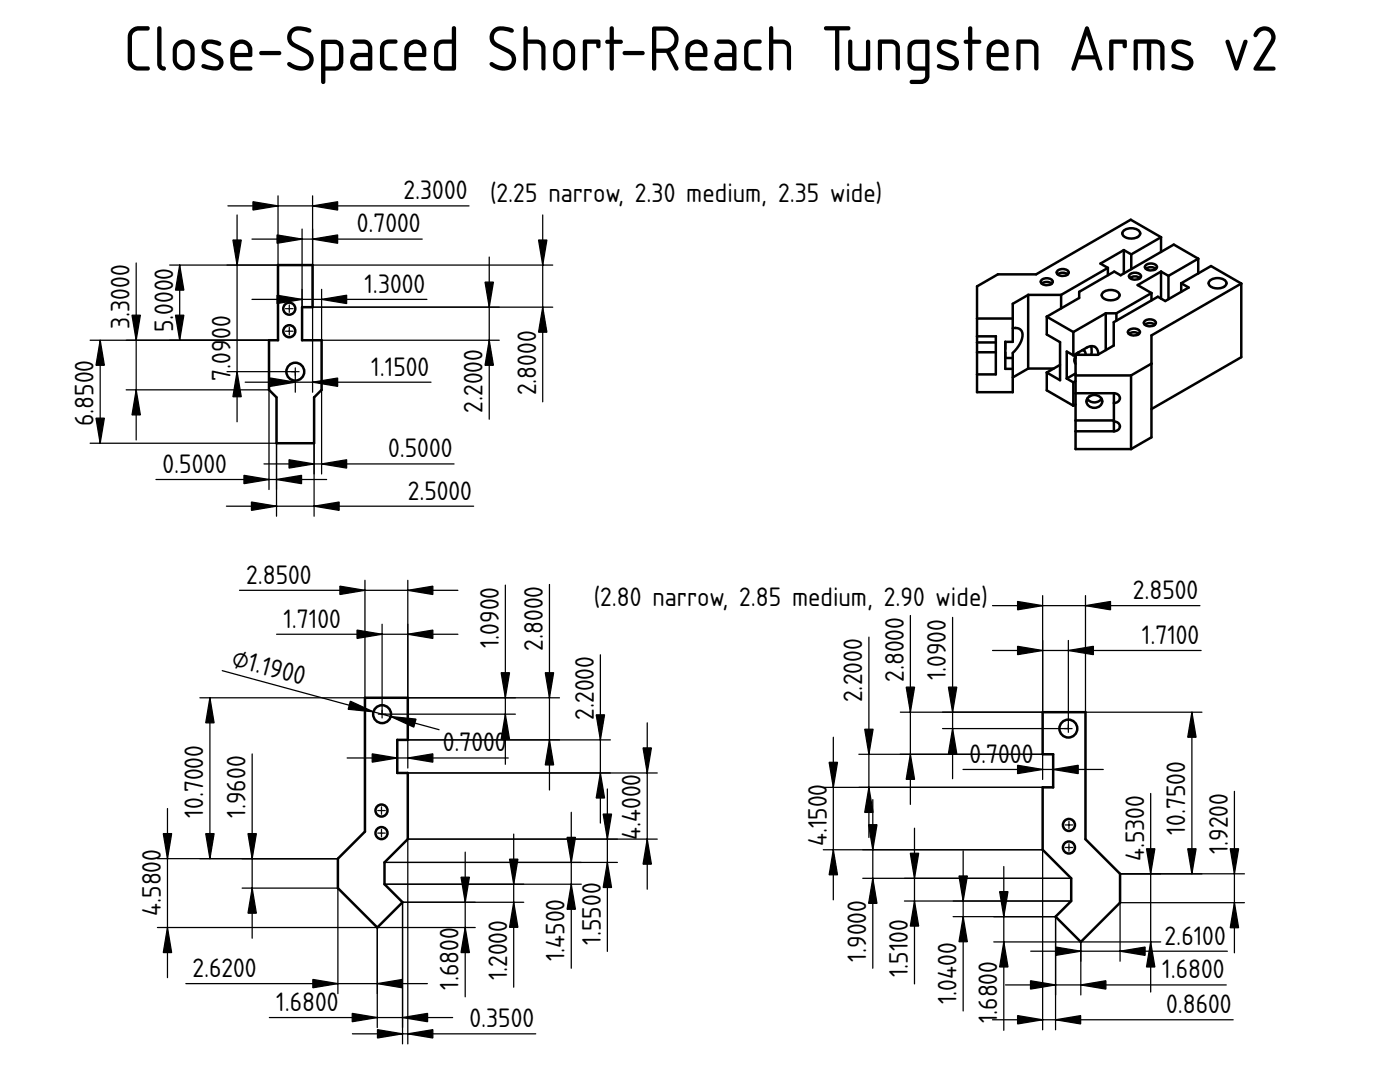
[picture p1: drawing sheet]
<svg xmlns="http://www.w3.org/2000/svg" width="279mm" height="216mm" viewBox="0 0 279 216" stroke-linecap="round" stroke-linejoin="round" font-family="sans-serif">
<path d="M221.4 66.7h.1" fill="none" stroke="#000" stroke-width=".2"/>
<g fill="#fff">
<path d="M229.8 66.9l17.9-10.3v14.7l-17.9 10.3z" fill-rule="evenodd"/>
<path d="M214.7 70.8h4.4l3.2-1.9v-4.6l8.8-5.1 1.5 .9 4.6-2.7-1.5-.9 6-3.4 6 3.5-17.9 10.3v5.7l-4.1 2.3h-11z" fill-rule="evenodd"/>
</g>
<path d="M221.4 66.7h.1" fill="none" stroke="#000" stroke-width=".2"/>
<g fill="#fff">
<path d="M195 57.1l4.1-2.4h7.7l18.9-10.9 6 3.5-5.9 3.5-1.5-.9-4.7 2.7 1.5 .9-9.3 5.3h-6.6l-3.1 1.8v3h-7.1z" fill-rule="evenodd"/>
<path d="M208.9 63.2l6.5-3.7v-1.3l7-4 1.2 .7 10.7-6.1 4.8 2.8-5.9 3.4-1.5-.8-4.7 2.7 2.8 1.6-7 4h-2.1l-6.5 3.8z" fill-rule="evenodd"/>
<path d="M214.7 74.9h11v14.7h-11v-3.5h7.6a1 1 0 0 0 1.2-1 1 1 0 0 0-1.2-1v-3.7a1 1 0 0 0 1.2-1 1 1 0 0 0-1.2-.9h-7.6z" fill-rule="evenodd"/>
<path d="M205.2 58.8h6.6v2.7l-2.9 1.7v3.5l2.7 1.6v4.5l-1.3 .7h-5.1z" fill-rule="evenodd"/>
<path d="M195 63.6h7.1v4.6h-1.5v5.4h1.5v4.7h-7.1v-3.6h3.7v-7.6h-3.7z" fill-rule="evenodd"/>
<path d="M225.7 74.9l4.1-2.3v14.7l-4.1 2.3z" fill-rule="evenodd"/>
<path d="M208.9 63.2l5.3 3.1v4.6l-1.3-.8v5.4l1.3 .8v4.7l-5.3-3.1v-3.6l2.7 1.6v-7.6l-2.7-1.6z" fill-rule="evenodd"/>
<path d="M214.7 78.5h7.6v5.4h-7.6z" fill-rule="evenodd"/>
<path d="M202.1 60.6l3.1-1.8v14.7l-3.1 1.8v-4.9a5 5 0 0 0 1.9-4.1 1.49 1.49 0 0 0-1.9-.8z" fill-rule="evenodd"/>
<path d="M214.2 66.3l6.5-3.8v7.4l-1.5 .8a1.42 1.42 0 0 0-.7-1.5 1.42 1.42 0 0 0-1.6 .2l-2.7 1.5z" fill-rule="evenodd"/>
<path d="M233.2 55l5.9-3.4v3l-3.4 1.9v1.7l-2.5 1.5z" fill-rule="evenodd"/>
<path d="M211.8 58.8l9.3-5.3v1.4l-5.7 3.3v1.3l-3.6 2z" fill-rule="evenodd"/>
<path d="M225.8 50.8l5.9-3.5v3l-5.9 3.4z" fill-rule="evenodd"/>
<path d="M214.7 83.9h7.6v2.2h-7.6z" fill-rule="evenodd"/>
<path d="M195 70.3h3.7v4.4h-3.7z" fill-rule="evenodd"/>
<path d="M227 56.9l4.7-2.7v5.4l-.6-.4-1.3 .7v-1.4z" fill-rule="evenodd"/>
<path d="M219.6 52.6l4.7-2.7v4.7l-.7 .3-1.2-.7-1.3 .7v-1.4z" fill-rule="evenodd"/>
<path d="M220.7 62.5h2.1v1.5l-.5 .3v4.6l-1.6 1z" fill-rule="evenodd"/>
</g>
<path d="M221.4 66.7h.1" fill="none" stroke="#000" stroke-width=".2"/>
<g fill="#fff">
<path d="M235.7 56.5l1.5 .9-1.5 .8z"/>
<path d="M217.4 79.1l.2-.1z"/>
<path d="M202.1 65.5a1.48 1.48 0 0 1 1.7 .4 1.48 1.48 0 0 1 .2 1.7l-.7 1.4-1.2 1.4v1h-1.5v-3.2h1.5z" fill-rule="evenodd"/>
<path d="M222.8 62.5l7-4v1.4l-7 4.1z" fill-rule="evenodd"/>
<path d="M231.7 54.2l1.5 .8v4.7l-.6 .4-.9-.5z" fill-rule="evenodd"/>
<path d="M212.9 70.1l1.3 .8 .9-.5-.4 .4-.1 .4a1.43 1.43 0 0 0 .1 1.4v1.9l-1.8 1z" fill-rule="evenodd"/>
<path d="M195 68.3h3.7v2h-3.7z" fill-rule="evenodd"/>
<path d="M217.2 79.2a1.65 1.65 0 0 1 2.8 .9 1.58 1.58 0 0 1-1.7 1.3 1.58 1.58 0 0 1-1.5-1.5z" fill-rule="evenodd"/>
<path d="M241.6 55.9a2.51 2.51 0 0 1 3.1 .3 1.06 1.06 0 0 1-1.2 1.3h-.4a1.68 1.68 0 0 1-1.9-1z" fill-rule="evenodd"/>
<path d="M224.3 46a2.51 2.51 0 0 1 3.2 .2 1.06 1.06 0 0 1-1.2 1.4h-.4a1.68 1.68 0 0 1-1.9-1z" fill-rule="evenodd"/>
<path d="M220.2 58.3a2.51 2.51 0 0 1 3.1 .3 1.06 1.06 0 0 1-1.1 1.3h-.4a1.68 1.68 0 0 1-1.9-1z" fill-rule="evenodd"/>
<path d="M224.3 49.9l1.5 .9v2.9l-1.5 .9z" fill-rule="evenodd"/>
<path d="M195 67.1h3.7v1.2h-3.7z" fill-rule="evenodd"/>
<path d="M208.9 74.3l2.7-1.5v3.1z" fill-rule="evenodd"/>
<path d="M217 79.6a1.74 1.74 0 0 0 2.8 0 1.3 1.3 0 0 1-.1 1.3 1.3 1.3 0 0 1-1.3 .5 1.3 1.3 0 0 1-1.3-.5 1.3 1.3 0 0 1-.1-1.3z" fill-rule="evenodd"/>
<path d="M200.6 71.4h1.5v2.2h-1.5z" fill-rule="evenodd"/>
<path d="M217.2 79.2a1.77 1.77 0 0 1 2.6 .4 1.74 1.74 0 0 1-2.8 0z" fill-rule="evenodd"/>
<path d="M207.8 55.9a1.49 1.49 0 0 1 2.3 .3 1.37 1.37 0 0 1-2.4 0z" fill-rule="evenodd"/>
<path d="M225.4 54.8a1.49 1.49 0 0 1 2.3 .3 1.37 1.37 0 0 1-2.4 0z" fill-rule="evenodd"/>
<path d="M225.2 66a1.49 1.49 0 0 1 2.3 .3 1.37 1.37 0 0 1-2.4 0z" fill-rule="evenodd"/>
<path d="M228.4 64.1a1.49 1.49 0 0 1 2.3 .3 1.37 1.37 0 0 1-2.4 0z" fill-rule="evenodd"/>
<path d="M211 54.1a1.49 1.49 0 0 1 2.3 .3 1.37 1.37 0 0 1-2.4 0z" fill-rule="evenodd"/>
<path d="M228.6 53a1.49 1.49 0 0 1 2.3 .3 1.37 1.37 0 0 1-2.4 0z" fill-rule="evenodd"/>
<path d="M216 69.9l1.7-.8 .2 .6-.1 1.1h-1.1l-.2-.7z" fill-rule="evenodd"/>
<path d="M214.2 76.3l.5-.3v4.7l-.5 .3z" fill-rule="evenodd"/>
<path d="M217.7 69.1a1.27 1.27 0 0 1 1.4 1.7h-1.3l.1-1.1z" fill-rule="evenodd"/>
<path d="M222.3 78.5a1 1 0 0 1 1.2 .9 1 1 0 0 1-1.2 1z" fill-rule="evenodd"/>
<path d="M222.3 84.1a1 1 0 0 1 1.2 1 1 1 0 0 1-1.2 1z" fill-rule="evenodd"/>
<path d="M225.4 54.8a1.49 1.49 0 0 1 2.3 .3l-.2 .4a1.75 1.75 0 0 0-2 0l-.2-.4z" fill-rule="evenodd"/>
<path d="M211 54.1a1.49 1.49 0 0 1 2.3 .3l-.2 .3a1.75 1.75 0 0 0-2 0l-.2-.3z" fill-rule="evenodd"/>
<path d="M225.2 66a1.49 1.49 0 0 1 2.3 .3l-.2 .3a1.75 1.75 0 0 0-2 0l-.2-.3z" fill-rule="evenodd"/>
<path d="M228.4 64.1a1.49 1.49 0 0 1 2.3 .3l-.2 .4a1.75 1.75 0 0 0-2 0l-.2-.4z" fill-rule="evenodd"/>
<path d="M228.6 53a1.49 1.49 0 0 1 2.3 .3l-.2 .3a1.75 1.75 0 0 0-2 0l-.2-.3z" fill-rule="evenodd"/>
<path d="M207.8 55.9a1.49 1.49 0 0 1 2.3 .3l-.2 .4a1.75 1.75 0 0 0-2 0l-.2-.4z" fill-rule="evenodd"/>
<path d="M212.9 75.5l1.8-1v1.5l-.5 .3z" fill-rule="evenodd"/>
<path d="M215.3 70.3l.9-.4 .4 .4 .1 .5h-1.6z" fill-rule="evenodd"/>
<path d="M207.9 56.6a1.75 1.75 0 0 1 2 0 1.72 1.72 0 0 1-2 0z" fill-rule="evenodd"/>
<path d="M228.5 64.8a1.75 1.75 0 0 1 2 0 1.72 1.72 0 0 1-2 0z" fill-rule="evenodd"/>
<path d="M225.3 66.6a1.75 1.75 0 0 1 2 0 1.72 1.72 0 0 1-2 0z" fill-rule="evenodd"/>
<path d="M225.5 55.5a1.75 1.75 0 0 1 2 0 1.72 1.72 0 0 1-2 0z" fill-rule="evenodd"/>
<path d="M228.7 53.6a1.75 1.75 0 0 1 2 0 1.72 1.72 0 0 1-2 0z" fill-rule="evenodd"/>
<path d="M211.1 54.7a1.75 1.75 0 0 1 2 0 1.72 1.72 0 0 1-2 0z" fill-rule="evenodd"/>
<path d="M214.5 71.6l.2-.1v1.1l-.2-.4z" fill-rule="evenodd"/>
<path d="M215.1 70.4l.2-.1a.46 .46 0 0 1-.5 .5z" fill-rule="evenodd"/>
<path d="M214.5 71.3l.2 .2-.2 .1z" fill-rule="evenodd"/>
<path d="M214.7 71.1v.3l-.2-.1z" fill-rule="evenodd"/>
</g>
<g fill="none" stroke="#000" stroke-width=".5">
<path d="M205.2 58.8h6.6M205.2 58.8l-3.1 1.8v7.6h-1.5v5.4h1.5M205.2 58.8v14.7M207.8 55.9a1.49 1.49 0 0 1 2.3 .3 1.38 1.38 0 0 1-2.4 0zM207.9 56.6a1.75 1.75 0 0 1 2 0M211 54.1a1.49 1.49 0 0 1 2.3 .3 1.38 1.38 0 0 1-2.4 0zM211.1 54.7a1.75 1.75 0 0 1 2 0M211.8 58.8v2.7M220.2 58.3a2.51 2.51 0 0 1 3.1 .3 1.06 1.06 0 0 1-1.1 1.3h-.4a1.68 1.68 0 0 1-1.9-1zM221.1 53.5l-9.3 5.3M221.1 53.5v1.4M224.3 49.9l1.5 .9"/>
<path d="M224.3 49.9l-4.7 2.7 1.5 .9M224.3 49.9v4.7M224.3 46a2.51 2.51 0 0 1 3.2 .2 1.06 1.06 0 0 1-1.2 1.4h-.4a1.68 1.68 0 0 1-1.9-1zM225.4 54.8a1.49 1.49 0 0 1 2.3 .3 1.38 1.38 0 0 1-2.4 0zM225.5 55.5a1.75 1.75 0 0 1 2 0M225.8 50.8v2.9M228.6 53a1.49 1.49 0 0 1 2.3 .3 1.38 1.38 0 0 1-2.4 0zM228.7 53.6a1.75 1.75 0 0 1 2 0M229.8 58.5v1.4M229.8 58.5l-7 4M231.7 47.3l-6-3.5-18.9 10.9h-7.7l-4.1 2.4v21.2h7.1v-7.9a5 5 0 0 0 1.9-4.1 1.49 1.49 0 0 0-1.9-.8M231.7 47.3v3"/>
<path d="M231.7 54.2v5.4M231.7 47.3l-5.9 3.5M231.7 54.2l1.5 .8M231.7 54.2l-4.7 2.7 2.8 1.6M233.2 55v4.7M235.7 56.5l6-3.4 6 3.5M235.7 56.5l1.5 .9-4.6 2.7-1.5-.9-8.8 5.1v4.6l-3.2 1.9h-4.4v18.8h11M235.7 56.5v1.7M239.1 51.6l-4.8-2.8-10.7 6.1-1.2-.7-7 4v1.3l-6.5 3.7M239.1 51.6l-5.9 3.4M239.1 51.6v3M241.6 55.9a2.51 2.51 0 0 1 3.1 .3 1.06 1.06 0 0 1-1.2 1.3h-.4a1.68 1.68 0 0 1-1.9-1z"/>
<path d="M247.7 56.6v14.7l-17.9 10.3M247.7 56.6l-17.9 10.3v20.4l-4.1 2.3M195 63.6h7.1M195 67.1h3.7v7.6h-3.7M195 68.3h3.7M195 70.3h3.7M200.6 71.4h1.5M205.2 73.5l-3.1 1.8M205.2 73.5h5.1M208.9 74.3v3.6l5.3 3.1M208.9 63.2l5.3 3.1M208.9 63.2v3.5l2.7 1.6v7.6l-2.7-1.6"/>
<path d="M211.6 72.8l-2.7 1.5M212.9 75.5l1.3 .8M214.2 66.3v4.6M214.2 76.3v4.7M214.2 70.9l-1.3-.8v5.4M214.5 71.3l.2 .1M214.7 71.5l-.2 .1M214.7 71.1l-.3 .9 .3 .6M214.7 74.9h11M214.7 78.5h7.6M214.7 76l-.5 .3M214.7 74.5l-1.8 1"/>
<path d="M215.1 70.4l-.3 .4M215.3 70.3l-.2 .5M216 69.9l.5 .2 .2 .7M217 79.6a1.74 1.74 0 0 0 2.8 0M217.1 79.3a1.65 1.65 0 0 1 1.7-.5 1.65 1.65 0 0 1 1.2 1.3 1.61 1.61 0 0 1-1.6 1.3 1.61 1.61 0 0 1-1.6-1.3zM217.6 79l-.2 .1M217.7 69.1l.2 .6-.1 1.1M219.2 70.7a1.42 1.42 0 0 0-.7-1.5 1.42 1.42 0 0 0-1.6 .2l-2.7 1.5M220.7 62.5h2.1M220.7 62.5l-6.5 3.8M220.7 62.5v7.4M222.3 78.5a1 1 0 0 1 1.2 .9 1 1 0 0 1-1.2 1"/>
<path d="M222.3 78.5v7.6M222.8 62.5v1.5M225.2 66a1.49 1.49 0 0 1 2.3 .3 1.38 1.38 0 0 1-2.4 0zM225.3 66.6a1.75 1.75 0 0 1 2 0M225.7 74.9v14.7M228.4 64.1a1.49 1.49 0 0 1 2.3 .3 1.38 1.38 0 0 1-2.4 0zM228.5 64.8a1.75 1.75 0 0 1 2 0M229.8 72.6l-4.1 2.3M214.7 86.1h7.6M214.7 83.9h7.6M214.7 80.7l-.5 .3M222.3 84.1a1 1 0 0 1 1.2 1 1 1 0 0 1-1.2 1"/>
</g>
<path d="M72.8 139.2h8.6v8.4h-2.1v6.6h2.1v13.2l-4.7 4.7v4.3l3.6 3.6-5 5.1-7.9-7.9v-5.9l5.4-5.4z" fill-rule="evenodd" fill="#fff"/>
<path d="M74.4 162.2h.1" fill="none" stroke="#000" stroke-width=".2"/>
<g fill="#fff">
<circle cx="76.3" cy="142.5" r="1.79"/>
<circle cx="76.1" cy="166.2" r="1.2"/>
<circle cx="76.1" cy="161.7" r="1.2"/>
</g>
<g fill="none" stroke="#000" stroke-width=".5">
<path d="M72.8 139.2h8.6v8.4h-2.1v6.6h2.1v13.2l-4.7 4.7v4.3l3.6 3.6-5 5.1-7.9-7.9v-5.9l5.4-5.4z"/>
<circle cx="76.3" cy="142.5" r="1.79"/>
<circle cx="76.1" cy="161.7" r="1.2"/>
<circle cx="76.1" cy="166.2" r="1.2"/>
</g>
<g fill="#000" stroke="#080808" stroke-width=".25">
<path d="M76.3 141.8v1.5zM75.5 142.5h1.5z" fill-rule="evenodd"/>
<path d="M76.1 165.5v1.5zM75.4 166.2h1.5z" fill-rule="evenodd"/>
<path d="M76.1 161v1.5zM75.4 161.7h1.5z" fill-rule="evenodd"/>
</g>
<path d="M74.4 162.2h.1" fill="none" stroke="#000" stroke-width=".2"/>
<g fill="none" stroke="#000" stroke-width=".25">
<path d="M47.8 117.8h43.6M72.8 115.8v23.4h-32.9M81.4 115.8v23.4h30.3M100.9 116.8v35.7M109.7 116.6v41M41.9 139.2v32.1M44.4 133.8l43.2 11.8M55.2 126.6h36.2M76.3 124.6v17.9h26.6M119.8 130.7v33.5M50.3 150.4v36.8M69.3 151.2h32.1"/>
<path d="M79.3 149.2v5h51.9M79.3 147.6h42.5M81.4 147.6v5.6M121.2 157.4v32.4M129.2 144.2v33.2M31.4 171.3h36M33.4 161.3v33.8M48.3 177.2h19.1v21.1M76.7 172.1h46.5M76.7 176.4h39.3M92.8 170v28.9M102.5 166.4v30.6"/>
<path d="M114 162.1v31.1M131.2 167.4h-49.8v40.9M31.4 185.1h63.4M37.1 196.3h48.2M75.3 185.1v19.9M104.5 180h-24.2v28.3M53.8 203h36.5M70.3 206.3h36.6"/>
</g>
<g fill="#000" stroke="#000" stroke-width=".25">
<path d="M67.8 117l5 .8-5 .8zM81.4 117.8l5-.8v1.6zM41.9 139.2l.8 5h-1.6zM71.3 125.7l5 .9-5 .8zM81.4 126.6l5-.9v1.7zM100 134.2h1.7l-.8 5zM108.8 134.2h1.7l-.8 5zM69.9 139.9l4.6 2.1-5-.5zM78 143l5 .5-.4 1.6zM74.3 150.4l5 .8-5 .9zM81.4 151.2l5-.8v1.7zM100.9 142.5l.8 5h-1.7z"/>
<path d="M109.7 147.6l.8 5h-1.7zM119 142.6h1.7l-.9 5zM119.8 154.2l.9 5h-1.7zM128.3 149.2h1.7l-.8 5zM32.6 166.3h1.7l-.9 5zM41.1 166.3h1.6l-.8 5zM50.3 177.2l.9 5h-1.7zM49.5 166.3h1.7l-.9 5zM101.7 171.4h1.7l-.9 5zM113.2 167.1h1.6l-.8 5zM114 176.4l.8 5h-1.6zM120.4 162.4h1.6l-.8 5z"/>
<path d="M121.2 172.1l.8 5h-1.6zM129.2 167.4l.8 5h-1.7zM33.4 185.1l.9 5h-1.7zM62.4 195.4l5 .9-5 .8zM75.3 196.3l5-.9v1.7zM92 175h1.7l-.9 5zM92.8 185.1l.9 5h-1.7zM102.5 180l.9 5h-1.7zM70.3 202.2l5 .8-5 .9zM80.3 203l5-.8v1.7zM75.3 205.5l5 .8-5 .8zM81.4 206.3l5-.8v1.6z"/>
</g>
<path d="M55.5 52.9h6.9v8.4h-2.1v6.6h3.9v9.9l-1.5 1.5v9.1h-7.5v-9.1l-1.5-1.5v-9.9h1.8z" fill-rule="evenodd" fill="#fff"/>
<path d="M58.9 70.7h.1" fill="none" stroke="#000" stroke-width=".2"/>
<g fill="#fff">
<circle cx="58.9" cy="74.2" r="1.79"/>
<circle cx="57.7" cy="61.6" r="1.2"/>
<circle cx="57.7" cy="66.1" r="1.2"/>
</g>
<g fill="none" stroke="#000" stroke-width=".5">
<path d="M55.5 52.9h6.9v8.4h-2.1v6.6h3.9v9.9l-1.5 1.5v9.1h-7.5v-9.1l-1.5-1.5v-9.9h1.8z"/>
<circle cx="57.7" cy="66.1" r="1.2"/>
<circle cx="57.7" cy="61.6" r="1.2"/>
<circle cx="58.9" cy="74.2" r="1.79"/>
</g>
<g fill="#000" stroke="#080808" stroke-width=".25">
<path d="M57.7 65.3v1.5zM57 66.1h1.5z" fill-rule="evenodd"/>
<path d="M57.7 60.8v1.5zM57 61.6h1.5z" fill-rule="evenodd"/>
<path d="M58.9 73.4v1.5zM58.2 74.2h1.5z" fill-rule="evenodd"/>
</g>
<path d="M58.9 70.7h.1" fill="none" stroke="#000" stroke-width=".2"/>
<g fill="none" stroke="#000" stroke-width=".25">
<path d="M55.5 39.1v13.8h-21.6M62.4 39.1v39.2M27.2 52.5v35.3M35.9 52.9v15M45.5 41.1h48.1M47.3 42.9v41.3M50.3 47.7h34M50.3 59.7h34.9M60.3 45.7v22.2M62.4 52.9h47.9M64.2 57.7v10.2h35.4M97.6 51.3v32.4"/>
<path d="M108.3 42.9v37.3M18 67.9h35.7M20 67.9v20.5M25.2 77.8h28.5v19.9M45.3 74.2h13.6v4.1M48.9 76.3h37.1M62.4 61.3h47.9M64.2 77.8v16.8M18 88.4h37.2v14.6M31.1 95.7h34.1M52.7 92.6h37.9M62.7 88.4v14.6"/>
<path d="M45.2 101h49.3"/>
</g>
<g fill="#000" stroke="#000" stroke-width=".25">
<path d="M35.9 52.9l.8 5h-1.7zM46.5 47.9h1.6l-.8 5zM50.5 40.2l5 .9-5 .8zM55.3 46.9l5 .8-5 .8zM55.3 58.9l5 .8-5 .9zM62.4 41.1l5-.9v1.7zM62.4 47.7l5-.8v1.6zM64.2 59.7l5-.8v1.7zM107.5 47.9h1.6l-.8 5zM20 67.9l.8 5h-1.6zM27.2 77.8l.8 5h-1.7zM26.3 62.9h1.7l-.8 5z"/>
<path d="M35 62.9h1.7l-.8 5zM47.3 74.2l.8 5h-1.6zM53.9 75.4l5 .9-5 .8zM62.4 76.3l5-.9v1.7zM96.8 56.3h1.7l-.9 5zM97.6 67.9l.9 5h-1.7zM108.3 61.3l.8 5h-1.6zM19.2 83.4h1.6l-.8 5zM48.7 94.8l5 .9-5 .8zM55.2 95.7l5-.9v1.7zM57.7 91.7l5 .9-5 .8zM64.2 92.6l5-.9v1.7z"/>
<path d="M50.2 100.2l5 .8-5 .8zM62.7 101l5-.8v1.6z"/>
</g>
<path d="M208.1 142.1h8.5v25.4l6.9 6.9v5.7l-7.8 7.8-5-5 3.1-3.1v-4.5l-5.7-5.7v-12.5h2.1v-6.6h-2.1z" fill-rule="evenodd" fill="#fff"/>
<path d="M215.8 165h.1" fill="none" stroke="#000" stroke-width=".2"/>
<g fill="#fff">
<circle cx="213.2" cy="145.4" r="1.79"/>
<circle cx="213.3" cy="169.1" r="1.2"/>
<circle cx="213.3" cy="164.6" r="1.2"/>
</g>
<g fill="none" stroke="#000" stroke-width=".5">
<path d="M208.1 142.1h8.5v25.4l6.9 6.9v5.7l-7.8 7.8-5-5 3.1-3.1v-4.5l-5.7-5.7v-12.5h2.1v-6.6h-2.1z"/>
<circle cx="213.2" cy="145.4" r="1.79"/>
<circle cx="213.3" cy="164.6" r="1.2"/>
<circle cx="213.3" cy="169.1" r="1.2"/>
</g>
<g fill="#000" stroke="#080808" stroke-width=".25">
<path d="M213.2 144.6v1.5zM212.5 145.4h1.5z" fill-rule="evenodd"/>
<path d="M213.3 168.4v1.5zM212.6 169.1h1.5z" fill-rule="evenodd"/>
<path d="M213.3 163.9v1.5zM212.6 164.6h1.5z" fill-rule="evenodd"/>
</g>
<path d="M215.8 165h.1" fill="none" stroke="#000" stroke-width=".2"/>
<g fill="none" stroke="#000" stroke-width=".25">
<path d="M208.1 118.8v23.3h-28.4M216.6 118.8v23.3h23.3M173.4 127.1v40M181.7 122.8v37.7M190.1 123.2v32.2M198.1 120.8h41.4M198.1 129.8h41.6M213.2 127.8v17.6h-25.1M164.3 157.1h45.9M166.3 147.1v32.5M171.4 150.5h38.8v5M174.2 159.6v33.6"/>
<path d="M192.2 153.5h28M208.1 150.5v5M229.6 158.3v39.6M237.9 142.1v32.3M246.4 157.9v32.2M164.3 169.6h43.8v35.9M172.2 175.3h41.6M180.5 179.8h33.3M182.5 165.3v31M192.2 169.8v31.9M200.3 172.9v32.7M223.5 174.4h24.9"/>
<path d="M190.2 182.9h20.5v22.6M198.3 187.9h33.3M200.7 196.5h44M205.7 189.8h39.2M215.7 187.8v10.7M248.4 180.1h-24.9v11.7M198.1 203.5h48"/>
</g>
<g fill="#000" stroke="#000" stroke-width=".25">
<path d="M203.1 120l5 .8-5 .9zM203.1 129l5 .8-5 .8zM213.2 129.8l5-.8v1.6zM216.6 120.8l5-.8v1.7zM165.5 152.1h1.6l-.8 5zM173.4 157.1l.8 5h-1.6zM172.6 145.5h1.6l-.8 5zM181.7 150.5l.8 5h-1.6zM180.9 137.1h1.6l-.8 5zM189.3 137.1h1.6l-.8 5zM190.1 145.4l.8 5h-1.6zM203.1 152.7l5 .8-5 .9z"/>
<path d="M210.2 153.5l5-.8v1.7zM237.9 142.1l.8 5h-1.7zM166.3 169.6l.8 5h-1.6zM174.2 175.3l.8 5h-1.6zM173.4 164.6h1.6l-.8 5zM182.5 179.8l.8 5h-1.6zM181.7 170.3h1.6l-.8 5zM191.4 174.8h1.7l-.9 5zM228.8 169.4h1.7l-.9 5zM237 169.4h1.7l-.8 5zM245.5 169.4h1.7l-.8 5zM192.2 182.9l.9 5h-1.7z"/>
<path d="M200.3 187.9l.9 5h-1.7zM199.5 177.9h1.7l-.9 5zM205.7 195.7l5 .8-5 .9zM215.7 196.5l5-.8v1.7zM210.7 189l5 .8-5 .8zM223.5 189.8l5-.8v1.6zM229.6 187.9l.9 5h-1.7zM246.4 180.1l.8 5h-1.7zM203.1 202.7l5 .8-5 .8zM210.7 203.5l5-.8v1.6z"/>
</g>
<text font-size="12" x="24.6" y="14.1">Close-Spaced Short-Reach Tungsten Arms v2</text>
<g font-size="5">
<text x="80.5" y="39.8">2.3000</text>
<text x="97.8" y="40.2">(2.25 narrow, 2.30 medium, 2.35 wide)</text>
<text x="71.2" y="46.4">0.7000</text>
<text x="72.7" y="58.4">1.3000</text>
<text x="25.9" y="65.6" transform="rotate(-90 25.9 65.6)">3.3000</text>
<text x="34.5" y="66.3" transform="rotate(-90 34.5 66.3)">5.0000</text>
<text x="46" y="67.7" transform="rotate(-90 46 67.7)">00</text>
<text x="46" y="75.9" transform="rotate(-90 46 75.9)">7</text>
<text x="46" y="73.5" transform="rotate(-90 46 73.5)">.09</text>
<text x="74.1" y="74.9">1.1500</text>
<text x="96.3" y="82.3" transform="rotate(-90 96.3 82.3)">2.2000</text>
<text x="107" y="78.9" transform="rotate(-90 107 78.9)">2.8000</text>
<text x="18.7" y="85" transform="rotate(-90 18.7 85)">6.8500</text>
<text x="32.4" y="94.4">0.5000</text>
<text x="77.5" y="91.2">0.5000</text>
<text x="81.4" y="99.7">2.5000</text>
<text x="49.1" y="116.5">2.8500</text>
<text x="226.1" y="119.5">2.8500</text>
<text x="56.6" y="125.2">1.7100</text>
<text x="118.5" y="121">(2.80 narrow, 2.85 medium, 2.90 wide)</text>
<text x="99.5" y="129.3" transform="rotate(-90 99.5 129.3)">1.0900</text>
<text x="108.3" y="129.9" transform="rotate(-90 108.3 129.9)">2.8000</text>
<text x="227.9" y="128.5">1.7100</text>
<text x="46" y="132.8" transform="rotate(15 46 132.8)">⌀1.1900</text>
<text x="180.4" y="136.1" transform="rotate(-90 180.4 136.1)">2.8000</text>
<text x="188.8" y="135.8" transform="rotate(-90 188.8 135.8)">1.0900</text>
<text x="118.5" y="143.6" transform="rotate(-90 118.5 143.6)">2.2000</text>
<text x="172.1" y="140.1" transform="rotate(-90 172.1 140.1)">2.2000</text>
<text x="88.4" y="149.9">0.7000</text>
<text x="193.5" y="152.2">0.7000</text>
<text x="40.6" y="163.1" transform="rotate(-90 40.6 163.1)">10.7000</text>
<text x="49" y="163.2" transform="rotate(-90 49 163.2)">1.9600</text>
<text x="127.8" y="167.5" transform="rotate(-90 127.8 167.5)">4.4000</text>
<text x="236.5" y="166.5" transform="rotate(-90 236.5 166.5)">10.7500</text>
<text x="165" y="168.9" transform="rotate(-90 165 168.9)">4.1500</text>
<text x="228.3" y="171.8" transform="rotate(-90 228.3 171.8)">4.5300</text>
<text x="245" y="170.5" transform="rotate(-90 245 170.5)">1.9200</text>
<text x="32.1" y="182.7" transform="rotate(-90 32.1 182.7)">4.5800</text>
<text x="112.7" y="191.8" transform="rotate(-90 112.7 191.8)">1.4500</text>
<text x="119.9" y="188.5" transform="rotate(-90 119.9 188.5)">1.5500</text>
<text x="172.9" y="191.9" transform="rotate(-90 172.9 191.9)">1.9000</text>
<text x="232.4" y="188.5">2.6100</text>
<text x="38.4" y="194.9">2.6200</text>
<text x="91.5" y="197.5" transform="rotate(-90 91.5 197.5)">1.6800</text>
<text x="101.2" y="195.6" transform="rotate(-90 101.2 195.6)">1.2000</text>
<text x="181.2" y="195" transform="rotate(-90 181.2 195)">1.5100</text>
<text x="231.9" y="195.2">1.6800</text>
<text x="55.1" y="201.7">1.6800</text>
<text x="190.9" y="200.4" transform="rotate(-90 190.9 200.4)">1.0400</text>
<text x="199" y="202.5" transform="rotate(-90 199 202.5)">.6800</text>
<text x="232.7" y="202.2">0.8600</text>
<text x="93.7" y="205">0.3500</text>
<text x="199" y="204.2" transform="rotate(-90 199 204.2)">1</text>
</g>
</svg>
